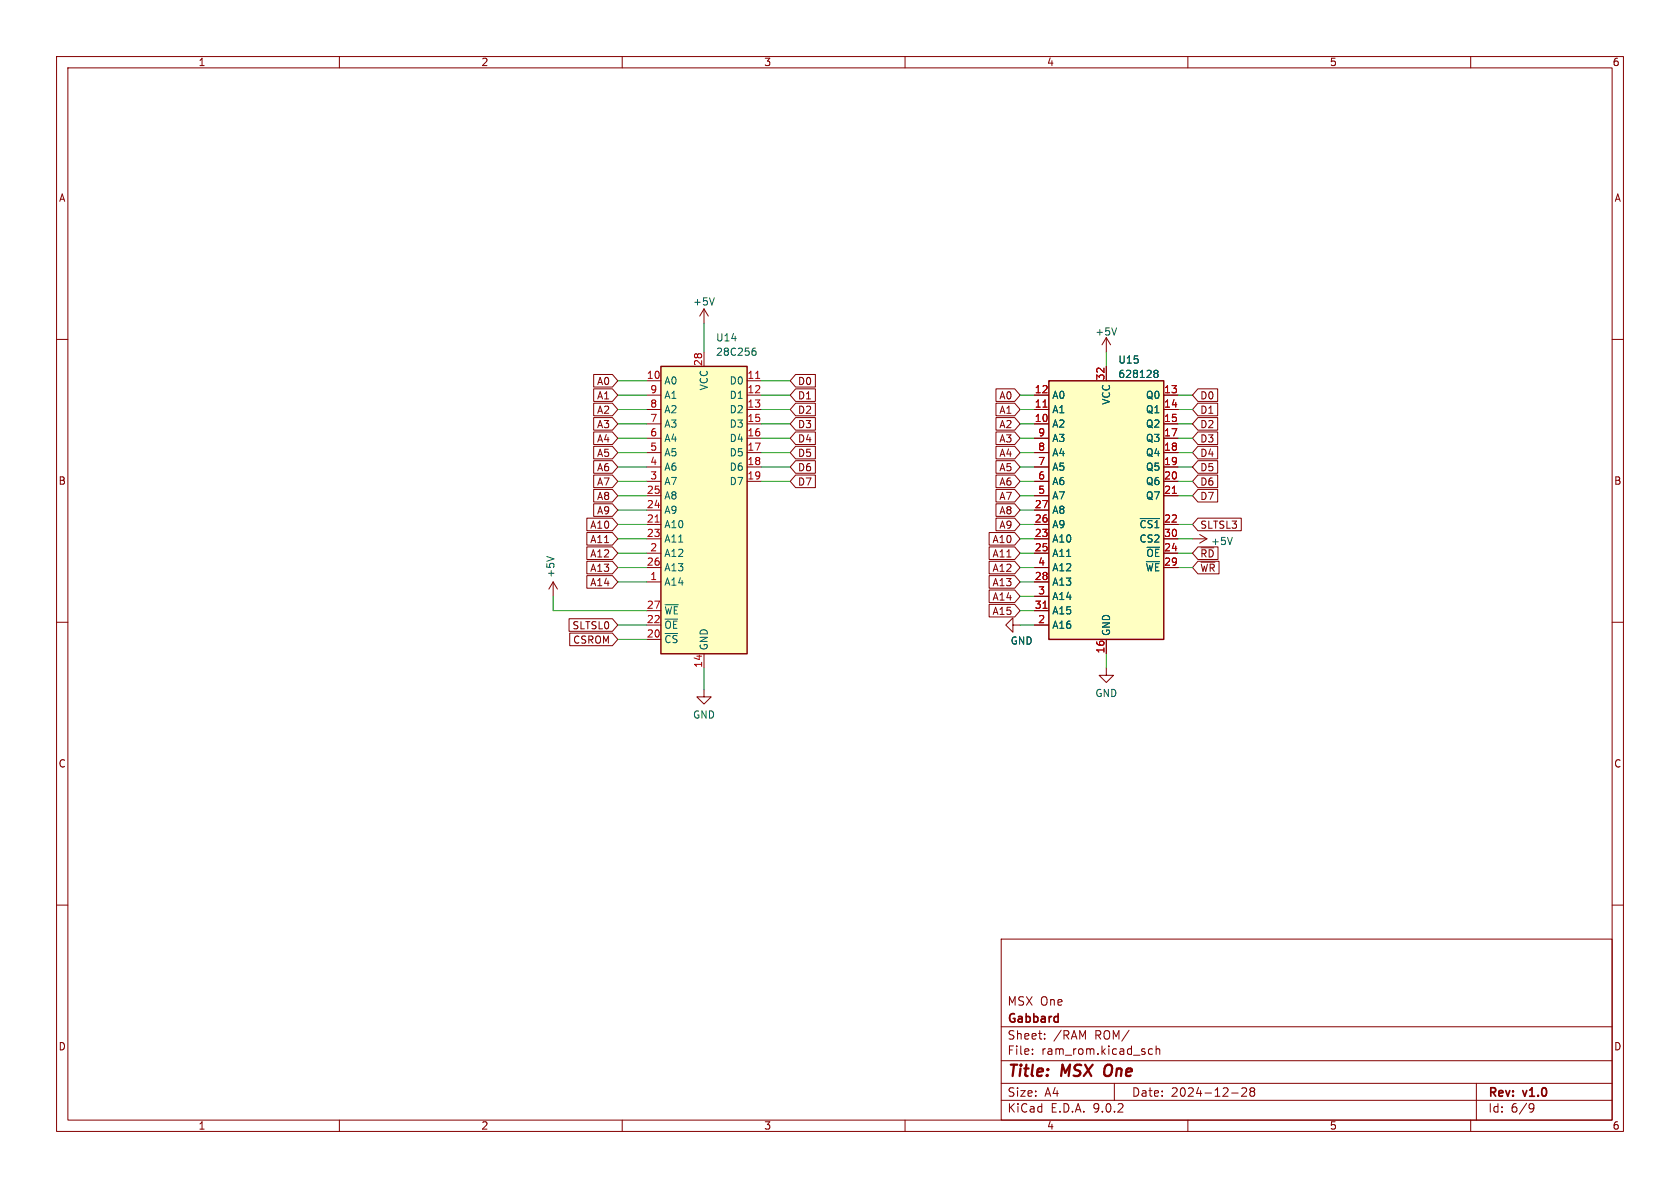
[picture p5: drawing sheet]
<svg xmlns="http://www.w3.org/2000/svg" width="297mm" height="210mm" viewBox="0 0 297 210" stroke-linecap="round" stroke-linejoin="round" font-family="sans-serif">
<g fill="none" stroke="#840000" stroke-width=".18">
<path d="M10 10h277v190h-277zM12 12h273v186h-273zM60 10v2M110 10v2M160 10v2M210 10v2M260 10v2M195.6 59.7l-.8 1.3M195.6 59.7l.7 1.3M195.6 59.7v2.5M10 60h2M285 60h2"/>
<path d="M10 110h2M285 110h2M124.5 121.9v1.3h1.2l-1.2 1.3-1.3-1.3h1.3M10 160h2M177 166h108v32h-108zM285 160h2M60 198v2M110 198v2M160 198v2M177 194.5h108M177 191.5h108M177 187.5h108"/>
<path d="M177 181.5h108M182.5 186.3v.1M182.5 185.5v.1M184.7 183.6v.1M184.7 182.8v.1M197 191.5v3M203.7 185.5l-.4-.1-.3 .3v.4l.2 .2h.5M204.4 185.5l.2-.1 .4 .1v.9M204.4 184.9v1.5M210 198v2M217.7 193.2h1.2M219.5 192.4l.6-.1 .2 .1 .1 .3-.9 1.1h.9"/>
<path d="M221.2 192.9l-.2-.2 .2-.4 .5 .1 .1 .2-.3 .3M221.2 192.9l-.2 .3v.5l.2 .1 .5-.1 .1-.2-.1-.4-.2-.2M221.2 192.9h.3M260 198v2M261 191.5v6.5M270.6 195.1l.5 .1a.99 .99 0 0 1-.4 1.4h-.2M271.2 195.7l-.3 .3h-.3"/>
</g>
<path d="M195.4 188.5a1.5 1.5 0 0 0 0 1.6" fill="none" stroke="#840000" stroke-width=".4"/>
<path d="M197.4 58l-.4 1.2" fill="none" stroke="#006464" stroke-width=".18"/>
<path d="M116.8 64.8h15.3v50.8h-15.3z" fill="#ffffc2"/>
<path d="M116.8 64.8h15.3v50.8h-15.3z" fill="none" stroke="#840000" stroke-width=".25"/>
<g fill="none" stroke="#840000" stroke-width=".18">
<path d="M124.5 54.6v2.6M124.5 54.6l-.8 1.3M124.5 54.6l.7 1.3M114.3 67.3h2.5M114.3 69.9h2.5M114.3 72.4h2.5M114.3 74.9h2.5M114.3 77.5h2.5M124.5 62.2v2.6M132.1 67.3h2.5M132.1 69.9h2.5M132.1 72.4h2.5"/>
<path d="M132.1 74.9h2.5M132.1 77.5h2.5M114.3 80h2.5M114.3 82.6h2.5M114.3 85.1h2.5M114.3 87.6h2.5M114.3 90.2h2.5M114.3 92.7h2.5M114.3 95.3h2.5M114.3 97.8h2.5M132.1 80h2.5M132.1 82.6h2.5"/>
<path d="M132.1 85.1h2.5M210.8 95.3h2.6M212.1 94.5l1.3 .8M213.4 95.3l-1.3 .7M97.8 102.9l-.8 1.2M97.8 102.9l.8 1.2M97.8 102.9v2.5M114.3 100.3h2.5M114.3 102.9h2.5M114.3 108h2.5M114.3 110.5h2.5M114.3 113h2.5"/>
<path d="M124.5 115.6v2.5M179.1 110.5v-1.3l-1.3 1.3 1.3 1.3v-1.3h1.2M195.6 118.1v1.3h1.2l-1.2 1.3-1.3-1.3h1.3"/>
</g>
<path d="M133.6 66.9h.7M115.8 92.3h.7" fill="none" stroke="#a90000" stroke-width=".18"/>
<path d="M126.3 52.6l-.4 1.3M133.2 62h.2l.3 .3-.1 .4-.4 .1M133.5 61.5l-.3 .1M96.7 98.4l1.2 .4M217.9 95l-.5 1.3M117.6 106.9h2.3" fill="none" stroke="#006464" stroke-width=".18"/>
<path d="M185.4 67.3h20.3v45.7h-20.3z" fill="#ffffc2"/>
<path d="M185.4 67.3h20.3v45.7h-20.3z" fill="none" stroke="#840000" stroke-width=".25"/>
<g fill="none" stroke="#840000" stroke-width=".18">
<path d="M105 73.8h3.3l.9 1.1-.9 1.1h-3.3zM105 68.7h3.3l.9 1.2-.9 1.1h-3.3zM105 71.3h3.3l.9 1.1-.9 1.1h-3.3zM105 76.4h3.3l.9 1.1-.9 1.1h-3.3zM105 66.2h3.3l.9 1.1-.9 1.1h-3.3zM105 78.9h3.3l.9 1.1-.9 1.1h-3.3zM140.7 68.7h3.4v2.3h-3.4l-1-1.1zM140.7 66.2h3.4v2.2h-3.4l-1-1.1zM140.7 71.3h3.4v2.2h-3.4l-1-1.1zM140.7 78.9h3.4v2.2h-3.4l-1-1.1zM140.7 73.8h3.4v2.2h-3.4l-1-1.1zM140.7 76.4h3.4v2.2h-3.4l-1-1.1z"/>
<path d="M176.1 76.4h3.3l.9 1.1-.9 1.1h-3.3zM176.1 78.9h3.3l.9 1.1-.9 1.1h-3.3zM176.1 68.7h3.3l.9 1.2-.9 1.1h-3.3zM176.1 73.8h3.3l.9 1.1-.9 1.1h-3.3zM176.1 71.3h3.3l.9 1.1-.9 1.1h-3.3zM182.9 69.9h2.5M182.9 72.4h2.5M182.9 74.9h2.5M182.9 77.5h2.5M195.6 64.8v2.5M205.7 69.9h2.6M205.7 72.4h2.6"/>
<path d="M205.7 74.9h2.6M205.7 77.5h2.6M211.8 68.7h3.5v2.3h-3.5l-1-1.1zM211.8 78.9h3.5v2.2h-3.5l-1-1.1zM211.8 73.8h3.5v2.2h-3.5l-1-1.1zM211.8 76.4h3.5v2.2h-3.5l-1-1.1zM211.8 71.3h3.5v2.2h-3.5l-1-1.1zM103.7 94.1h4.6l.9 1.2-.9 1.1h-4.6zM103.7 91.6h4.6l.9 1.1-.9 1.1h-4.6zM103.7 96.7h4.6l.9 1.1-.9 1.1h-4.6zM103.7 99.2h4.6l.9 1.1-.9 1.1h-4.6zM105 84h3.3l.9 1.1-.9 1.1h-3.3z"/>
<path d="M105 86.5h3.3l.9 1.1-.9 1.1h-3.3zM105 89.1h3.3l.9 1.1-.9 1.1h-3.3zM105 81.4h3.3l.9 1.2-.9 1.1h-3.3zM140.7 81.4h3.4v2.3h-3.4l-1-1.1zM140.7 84h3.4v2.2h-3.4l-1-1.1zM174.9 99.2h4.5l.9 1.1-.9 1.1h-4.5zM174.9 96.7h4.5l.9 1.1-.9 1.1h-4.5zM174.9 94.1h4.5l.9 1.2-.9 1.1h-4.5zM176.1 86.5h3.3l.9 1.1-.9 1.1h-3.3zM176.1 91.6h3.3l.9 1.1-.9 1.1h-3.3zM176.1 89.1h3.3l.9 1.1-.9 1.1h-3.3zM176.1 84h3.3l.9 1.1-.9 1.1h-3.3z"/>
<path d="M176.1 81.4h3.3l.9 1.2-.9 1.1h-3.3zM182.9 80h2.5M182.9 82.6h2.5M182.9 85.1h2.5M182.9 87.6h2.5M182.9 90.2h2.5M182.9 92.7h2.5M182.9 95.3h2.5M182.9 97.8h2.5M205.7 80h2.6M205.7 82.6h2.6M205.7 85.1h2.6"/>
<path d="M205.7 87.6h2.6M205.7 92.7h2.6M205.7 95.3h2.6M205.7 97.8h2.6M211.8 86.5h3.5v2.2h-3.5l-1-1.1zM211.8 99.2h3.7v2.2h-3.7l-1-1.1zM211.8 91.6h7.6v2.2h-7.6l-1-1.1zM211.8 96.7h3.5v2.2h-3.5l-1-1.1zM211.8 84h3.5v2.2h-3.5l-1-1.1zM211.8 81.4h3.5v2.3h-3.5l-1-1.1zM212.3 96.8h2.3M100.6 109.4h7.7l.9 1.1-.9 1.1h-7.7z"/>
<path d="M100.7 111.9h7.6l.9 1.1-.9 1.1h-7.6zM103.7 101.8h4.6l.9 1.1-.9 1.1h-4.6zM174.9 101.8h4.5l.9 1.1-.9 1.1h-4.5zM174.9 106.8h4.5l.9 1.2-.9 1.1h-4.5zM174.9 104.3h4.5l.9 1.1-.9 1.1h-4.5zM182.9 100.3h2.5M182.9 102.9h2.5M182.9 105.4h2.5M182.9 108h2.5M182.9 110.5h2.5M195.6 113v2.6M205.7 100.3h2.6"/>
</g>
<path d="M184.4 72h.7M207.3 87.2h.7M184.4 107.5h.7" fill="none" stroke="#a90000" stroke-width=".18"/>
<path d="M204 65.8l.2 .2M204 65.7l.2-.2h.4l.1 .3-.2 .2M204.2 66h.3M204.2 66l-.2 .2M204.5 66l.2 .2v.4l-.5 .1-.2-.2M201.6 91.7h3.4" fill="none" stroke="#006464" stroke-width=".18"/>
<g fill="none" stroke="#009600" stroke-width=".18">
<path d="M124.5 57.2v5M109.2 67.3h5.1M109.2 77.5h5.1M109.2 69.9h5.1M109.2 74.9h5.1M109.2 72.4h5.1M134.6 67.3h5.1M134.6 77.5h5.1M134.6 69.9h5.1M134.6 74.9h5.1M134.6 72.4h5.1M180.3 77.5h2.6"/>
<path d="M180.3 69.9h2.6M180.3 74.9h2.6M180.3 72.4h2.6M195.6 62.2v2.6M208.3 77.5h2.5M208.3 69.9h2.5M208.3 74.9h2.5M208.3 72.4h2.5M109.2 85.1h5.1M109.2 80h5.1M109.2 82.6h5.1M109.2 87.6h5.1"/>
<path d="M109.2 95.3h5.1M109.2 92.7h5.1M109.2 97.8h5.1M109.2 90.2h5.1M134.6 85.1h5.1M134.6 80h5.1M134.6 82.6h5.1M180.3 85.1h2.6M180.3 80h2.6M180.3 82.6h2.6M180.3 87.6h2.6M180.3 95.3h2.6"/>
<path d="M180.3 92.7h2.6M180.3 97.8h2.6M180.3 90.2h2.6M208.3 85.1h2.5M208.3 80h2.5M208.3 82.6h2.5M208.3 87.6h2.5M208.3 95.3h2.5M208.3 92.7h2.5M208.3 97.8h2.5M97.8 105.4v2.6h16.5M109.2 110.5h5.1"/>
<path d="M109.2 100.3h5.1M109.2 102.9h5.1M109.2 113h5.1M124.5 118.1v3.8M180.3 108h2.6M180.3 110.5h2.6M180.3 100.3h2.6M180.3 105.4h2.6M180.3 102.9h2.6M195.6 115.6v2.5M208.3 100.3h2.5"/>
</g>
<g font-size="2.8" fill="#840000">
<text x="178" y="190.9">Title:</text>
<text x="187.7" y="190.9">MSX</text>
<text x="196.1" y="190.9">One</text>
</g>
<g font-size="2.1" fill="#840000">
<text x="178" y="178">MSX One</text>
<text x="178" y="184">Sheet:</text>
<text x="178" y="181.2">Gabbard</text>
<text x="186.2" y="184">/RAM</text>
<text x="193.6" y="184">ROM/</text>
<text x="178" y="186.7">File:</text>
<text x="184.1" y="186.7">ram_rom.kicad_sch</text>
<text x="178" y="196.9">KiCad</text>
<text x="178" y="194.1">Size:</text>
<text x="184.7" y="194.1">A4</text>
<text x="185.7" y="196.9">E.D.A.</text>
<text x="193.3" y="196.9">9.0.2</text>
<text x="200" y="194.1">Date:</text>
<text x="207" y="194.1">2024-12-28</text>
<text x="263" y="194.3">Rev:</text>
<text x="263" y="196.9">Id:</text>
<text x="267.1" y="196.9">6/9</text>
<text x="269.4" y="194.3">v1.0</text>
</g>
<g font-size="1.8" fill="#840000">
<text x="35" y="11.9">1</text>
<text x="85" y="11.9">2</text>
<text x="135" y="11.9">3</text>
<text x="185" y="11.9">4</text>
<text x="235" y="11.9">5</text>
<text x="285" y="11.9">6</text>
<text x="10.3" y="35.9">A</text>
<text x="285.3" y="35.9">A</text>
<text x="105.4" y="70.8">A1</text>
<text x="105.4" y="68.3">A0</text>
<text x="141" y="70.8">D1</text>
<text x="141" y="68.3">D0</text>
<text x="176.6" y="70.8">A0</text>
<text x="212.1" y="70.8">D0</text>
<text x="105.4" y="75.9">A3</text>
<text x="105.4" y="73.3">A2</text>
<text x="141" y="73.3">D2</text>
<text x="141" y="75.9">D3</text>
<text x="176.6" y="75.9">A2</text>
<text x="176.6" y="73.3">A1</text>
<text x="212.1" y="75.9">D2</text>
<text x="212.1" y="73.3">D1</text>
<text x="105.4" y="83.5">A6</text>
<text x="105.4" y="78.4">A4</text>
<text x="105.4" y="81">A5</text>
<text x="141" y="81">D5</text>
<text x="141" y="78.4">D4</text>
<text x="141" y="83.5">D6</text>
<text x="176.6" y="78.4">A3</text>
<text x="176.6" y="83.5">A5</text>
<text x="176.6" y="81">A4</text>
<text x="212.1" y="81">D4</text>
<text x="212.1" y="78.4">D3</text>
<text x="212.1" y="83.5">D5</text>
<text x="10.3" y="85.9">B</text>
<text x="105.4" y="86">A7</text>
<text x="105.4" y="88.6">A8</text>
<text x="141" y="86">D7</text>
<text x="176.6" y="88.6">A7</text>
<text x="176.6" y="86">A6</text>
<text x="212.1" y="88.6">D7</text>
<text x="212.1" y="86">D6</text>
<text x="285.3" y="85.9">B</text>
<text x="104.2" y="93.7">A10</text>
<text x="105.4" y="91.1">A9</text>
<text x="176.6" y="93.7">A9</text>
<text x="176.6" y="91.1">A8</text>
<text x="212.1" y="93.7">SLTSL3</text>
<text x="104.2" y="96.2">A11</text>
<text x="104.2" y="98.7">A12</text>
<text x="104.2" y="101.3">A13</text>
<text x="175.4" y="101.3">A12</text>
<text x="175.4" y="98.7">A11</text>
<text x="175.4" y="96.2">A10</text>
<text x="212.1" y="101.3">~{WR}</text>
<text x="212.1" y="98.7">~{RD}</text>
<text x="214" y="96.5">+5V</text>
<text x="104.2" y="103.8">A14</text>
<text x="175.4" y="103.8">A13</text>
<text x="175.4" y="106.4">A14</text>
<text x="101.1" y="111.4">SLTSL0</text>
<text x="101.2" y="114">CSROM</text>
<text x="175.4" y="108.9">A15</text>
<text x="10.3" y="135.9">C</text>
<text x="285.3" y="135.9">C</text>
<text x="10.3" y="185.9">D</text>
<text x="285.3" y="185.9">D</text>
<text x="35" y="199.9">1</text>
<text x="85" y="199.9">2</text>
<text x="135" y="199.9">3</text>
<text x="185" y="199.9">4</text>
<text x="235" y="199.9">5</text>
<text x="285" y="199.9">6</text>
</g>
<g font-size="1.8" fill="#006464">
<text x="122.4" y="54.2">+5V</text>
<text x="193.5" y="59.5">+5V</text>
<text x="126.5" y="60.6">U14</text>
<text x="126.5" y="63.1">28C256</text>
<text x="197.6" y="64.5">U15</text>
<text x="117.3" y="68.2">A0</text>
<text x="117.3" y="70.7">A1</text>
<text x="125.3" y="69.1" transform="rotate(-90 125.3 69.1)">VCC</text>
<text x="128.9" y="68.2">D0</text>
<text x="128.9" y="70.7">D1</text>
<text x="185.9" y="70.7">A0</text>
<text x="196.4" y="71.6" transform="rotate(-90 196.4 71.6)">VCC</text>
<text x="197.6" y="67">628128</text>
<text x="202.5" y="70.7">Q0</text>
<text x="117.3" y="73.3">A2</text>
<text x="117.3" y="75.8">A3</text>
<text x="128.9" y="73.3">D2</text>
<text x="128.9" y="75.8">D3</text>
<text x="185.9" y="73.3">A1</text>
<text x="185.9" y="75.8">A2</text>
<text x="202.5" y="73.3">Q1</text>
<text x="202.5" y="75.8">Q2</text>
<text x="117.3" y="78.3">A4</text>
<text x="117.3" y="80.9">A5</text>
<text x="117.3" y="83.4">A6</text>
<text x="128.9" y="78.3">D4</text>
<text x="128.9" y="80.9">D5</text>
<text x="128.9" y="83.4">D6</text>
<text x="185.9" y="78.3">A3</text>
<text x="185.9" y="80.9">A4</text>
<text x="185.9" y="83.4">A5</text>
<text x="202.5" y="78.3">Q3</text>
<text x="202.5" y="80.9">Q4</text>
<text x="202.5" y="83.4">Q5</text>
<text x="117.3" y="86">A7</text>
<text x="117.3" y="88.5">A8</text>
<text x="128.9" y="86">D7</text>
<text x="185.9" y="86">A6</text>
<text x="185.9" y="88.5">A7</text>
<text x="202.5" y="86">Q6</text>
<text x="202.5" y="88.5">Q7</text>
<text x="117.3" y="91">A9</text>
<text x="117.3" y="93.6">A10</text>
<text x="185.9" y="91">A8</text>
<text x="185.9" y="93.6">A9</text>
<text x="201.3" y="93.6">~{CS1}</text>
<text x="117.3" y="96.1">A11</text>
<text x="117.3" y="98.7">A12</text>
<text x="117.3" y="101.2">A13</text>
<text x="185.9" y="96.1">A10</text>
<text x="185.9" y="98.7">A11</text>
<text x="185.9" y="101.2">A12</text>
<text x="201.3" y="96.1">CS2</text>
<text x="202.4" y="101.2">~{WE}</text>
<text x="202.5" y="98.7">~{OE}</text>
<text x="98.2" y="102.2" transform="rotate(-90 98.2 102.2)">+5V</text>
<text x="117.3" y="103.7">A14</text>
<text x="185.9" y="103.7">A13</text>
<text x="185.9" y="106.3">A14</text>
<text x="117.3" y="108.8">~{WE}</text>
<text x="117.3" y="111.4">~{OE}</text>
<text x="117.3" y="113.9">~{CS}</text>
<text x="185.9" y="108.8">A15</text>
<text x="185.9" y="111.4">A16</text>
<text x="196.4" y="112.5" transform="rotate(-90 196.4 112.5)">GND</text>
<text x="125.3" y="115.1" transform="rotate(-90 125.3 115.1)">GND</text>
<text x="178.6" y="114.1">GND</text>
<text x="193.5" y="123.4">GND</text>
<text x="122.4" y="127.2">GND</text>
</g>
<g font-size="1.8" fill="#a90000">
<text x="124.2" y="64.8" transform="rotate(-90 124.2 64.8)">28</text>
<text x="114.3" y="67.1">10</text>
<text x="114.9" y="69.6">9</text>
<text x="132" y="67.1">11</text>
<text x="132" y="69.6">12</text>
<text x="182.8" y="69.6">12</text>
<text x="195.3" y="67.4" transform="rotate(-90 195.3 67.4)">32</text>
<text x="205.7" y="69.6">13</text>
<text x="114.9" y="72.1">8</text>
<text x="114.9" y="74.7">7</text>
<text x="114.9" y="77.2">6</text>
<text x="132" y="72.1">13</text>
<text x="132" y="74.7">15</text>
<text x="132" y="77.2">16</text>
<text x="182.8" y="72.1">11</text>
<text x="182.8" y="74.7">10</text>
<text x="183.4" y="77.2">9</text>
<text x="205.7" y="72.1">14</text>
<text x="205.7" y="74.7">15</text>
<text x="205.7" y="77.2">17</text>
<text x="114.9" y="79.8">5</text>
<text x="114.9" y="82.3">4</text>
<text x="132" y="79.8">17</text>
<text x="132" y="82.3">18</text>
<text x="183.4" y="79.8">8</text>
<text x="183.4" y="82.3">7</text>
<text x="205.7" y="79.8">18</text>
<text x="205.7" y="82.3">19</text>
<text x="114.3" y="87.4">25</text>
<text x="114.3" y="89.9">24</text>
<text x="114.9" y="84.8">3</text>
<text x="132" y="84.8">19</text>
<text x="182.8" y="89.9">27</text>
<text x="183.4" y="84.8">6</text>
<text x="183.4" y="87.4">5</text>
<text x="205.7" y="84.8">20</text>
<text x="205.7" y="87.4">21</text>
<text x="114.3" y="92.5">21</text>
<text x="114.3" y="95">23</text>
<text x="182.8" y="92.5">26</text>
<text x="182.8" y="95">23</text>
<text x="205.7" y="92.5">22</text>
<text x="205.7" y="95">30</text>
<text x="114.3" y="100.1">26</text>
<text x="114.9" y="97.5">2</text>
<text x="182.8" y="97.5">25</text>
<text x="183.4" y="100.1">4</text>
<text x="205.7" y="97.5">24</text>
<text x="205.7" y="100.1">29</text>
<text x="114.3" y="107.7">27</text>
<text x="114.9" y="102.6">1</text>
<text x="182.8" y="102.6">28</text>
<text x="182.8" y="107.7">31</text>
<text x="183.4" y="105.2">3</text>
<text x="114.3" y="110.2">22</text>
<text x="114.3" y="112.8">20</text>
<text x="183.4" y="110.2">2</text>
<text x="124.2" y="118.2" transform="rotate(-90 124.2 118.2)">14</text>
<text x="195.3" y="115.6" transform="rotate(-90 195.3 115.6)">16</text>
</g>
</svg>
